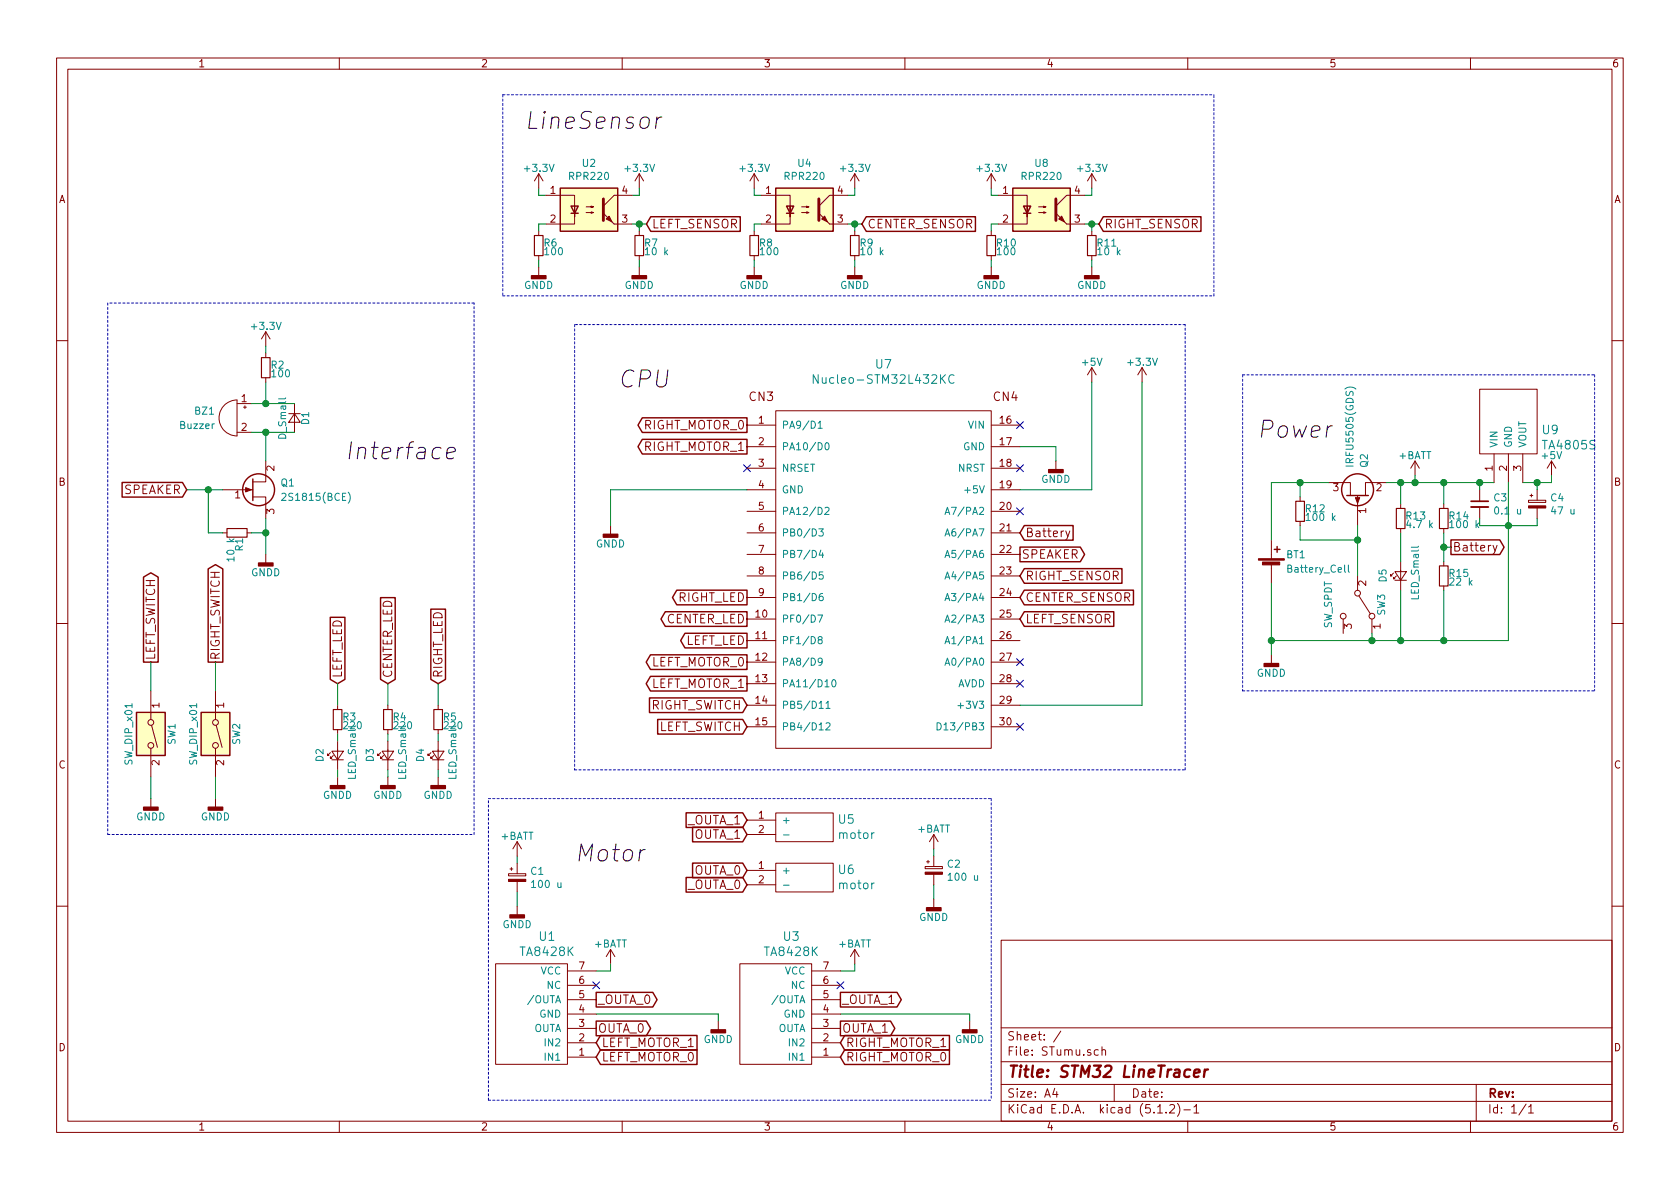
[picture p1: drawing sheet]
<svg xmlns="http://www.w3.org/2000/svg" width="297mm" height="210mm" viewBox="0 0 297 210" stroke-linecap="round" stroke-linejoin="round" font-family="sans-serif">
<g fill="none" stroke="#840000" stroke-width=".18">
<path d="M10 10.3h277v189.9h-277zM12 12.2h273v186.1h-273zM60 10.3v1.9M110 10.3v1.9M160 10.3v1.9M210 10.3v1.9M260 10.3v1.9M95.2 30.7l-.7 1.3M95.2 30.7v2.6M95.2 30.7l.8 1.3M96.5 34.5h5.1v3.8v-1.9M101.6 37.7v1.9h-5.1"/>
<path d="M103.6 37.6h1.3l-.4 .1v-.2l.4 .1M103.6 36.6h1.3l-.4 .1v-.3l.4 .2M108.6 39.6h3.2M111.8 34.5h-3.2l-1.9 1.9M113 30.7l-.7 1.3M113 30.7v2.6M113 30.7l.8 1.3M133.3 30.7l-.7 1.3M133.3 30.7v2.6M133.3 30.7l.8 1.3M134.6 34.5h5.1v3.8v-1.9M139.7 37.7v1.9h-5.1"/>
<path d="M141.7 37.6h1.3l-.4 .1v-.2l.4 .1M141.7 36.6h1.3l-.4 .1v-.3l.4 .2M146.7 39.6h3.2M149.9 34.5h-3.2l-1.9 1.9M151.1 30.7l-.7 1.3M151.1 30.7v2.6M151.1 30.7l.8 1.3M175.3 30.7l-.8 1.3M175.3 30.7v2.6M175.3 30.7l.7 1.3M176.5 34.5h5.1v3.8v-1.9M181.6 37.7v1.9h-5.1"/>
<path d="M183.6 37.6h1.3l-.4 .1v-.2l.4 .1M183.6 36.6h1.3l-.4 .1v-.3l.4 .2M188.6 39.6h3.2M191.8 34.5h-3.2l-1.9 1.9M193 30.7v2.6M193 30.7l-.7 1.3M193 30.7l.8 1.3M47 58.7v2.5M47 58.7l-.8 1.2M47 58.7l.8 1.2M95.2 40.9v.8M95.2 45.2v.8"/>
<path d="M95.2 47.2v1.6M113 40.9v.8M113 45.2v.8M113 47.2v1.6M133.3 40.9v.8M133.3 45.2v.8M133.3 47.2v1.6M151.1 40.9v.8M151.1 45.2v.8M151.1 47.2v1.6M175.3 40.9v.8M175.3 45.2v.8"/>
<path d="M175.3 47.2v1.6M193 40.9v.8M193 45.2v.8M193 47.2v1.6M10 60.2h2M39.6 71.7a3.3 3.3 0 0 1 2.3-1v6.4a3.2 3.2 0 0 1-2.9-2 3.2 3.2 0 0 1 .6-3.4zM41.9 71.4h2.5M41.9 76.4h2.5M43.1 72h.5M43.3 71.7v.6M47 62.5v.7M47 66.8v.8"/>
<path d="M51.1 73.1h2M52.1 73.1l1 1.6h-2zM52.1 71.4v5M132.1 75.2h5.1M132.1 79h5.1M137.2 72.6h38.1v59.7h-38.1zM175.3 75.2h5M175.3 79h5M193 65l-.7 1.3M193 65v2.6M193 65l.8 1.3M201.9 65l-.7 1.3"/>
<path d="M201.9 65v2.6M201.9 65l.8 1.3M261.6 68.8h10.2v11.5h-10.2zM285 60.2h2M39.4 86.6h5.3M39.4 94.2h.7M43.7 94.2h.7M44.7 87.9h2.3v3.8M47 81.5v3.7h-2.3M47 98v1.6M107.9 93v1.5M132.1 86.6h5.1"/>
<path d="M132.1 94.2h5.1M132.1 82.8h5.1M132.1 90.4h5.1M132.1 98h5.1M175.3 86.6h5M175.3 94.2h5M175.3 82.8h5M175.3 90.4h5M175.3 98h5M186.7 81.5v1.6M188.4 93.9l.4 1M189.2 93.9l-.6 1.4-.2 .1"/>
<path d="M224.8 95.5v3.3M224.8 99.8v3.3M229.9 87.9v.7M229.9 92.2v.8M234.9 85.3h3.9v2.3M240 87.6v5.4M245.1 85.3h-3.7v2.3M247.6 89.1v.8M247.6 93.5v.7M247.6 99.3v5.1M250.2 81.5l-.8 1.3M250.2 81.5v2.6"/>
<path d="M250.2 81.5l.8 1.3M255.3 89.1v.8M255.3 93.5v.7M255.3 99.3v.8M261.6 86.6v2M261.6 89.7v2M264 96.4l.3 1.1M264.2 80.3v5M264.7 96.4l-.5 1.4-.2 .2M266.7 80.3v5M269.2 80.3v5M270.3 88.5h3v.3h-3z"/>
<path d="M270.5 87.6h.5M270.8 87.4v.5M271.8 86.6v1.9M271.8 89.8v1.9M274.3 81.5l-.7 1.3M274.3 81.5v2.6M274.3 81.5l.8 1.3M10 110.3h2M132.1 109.5h5.1M132.1 113.3h5.1M132.1 117.1h5.1M132.1 101.8h5.1"/>
<path d="M132.1 105.7h5.1M175.3 109.5h5M175.3 113.3h5M175.3 117.1h5M175.3 101.8h5M175.3 105.7h5M224.8 115.8v1.5M237.5 109.5v2.5M240 101.8v2.6M240.3 105.4l2 3.2M242.6 109.5v2.5M246.4 101.3l-.5 .5v-.2v.2h.2"/>
<path d="M246.6 101.1h2.1l-1.1 1.5zM246.6 102.6h2.1M246.9 101.8l-.5 .6v-.3v.3h.2M255.3 103.6v.8M285 110.3h2M26.7 122.2v5M26.7 132.3v5.1M26.8 128.3l1 3.9M38.1 122.2v5M38.1 132.3v5.1M38.2 128.3l1.1 3.9M58.4 133.1l-.5 .5v-.3v.3h.3"/>
<path d="M58.7 132.8h2l-1 1.6zM58.7 134.4h2M58.9 133.6l-.5 .5v-.2v.2h.3M59.7 124.7v.8M59.7 129v.8M59.7 131.1v5M59.7 137.4v1.5M67.3 133.1l-.5 .5v-.3v.3h.3M67.6 132.8h2l-1 1.6zM67.6 134.4h2M67.8 133.6l-.5 .5v-.2v.2h.3M68.6 124.7v.8"/>
<path d="M68.6 129v.8M68.6 131.1v5M68.6 137.4v1.5M76.2 133.1l-.5 .5v-.3v.3h.2M76.5 132.8h2l-1 1.6zM76.5 134.4h2M76.7 133.6l-.5 .5v-.2v.2h.3M77.5 124.7v.8M77.5 129v.8M77.5 131.1v5M77.5 137.4v1.5M132.1 120.9h5.1"/>
<path d="M132.1 124.7h5.1M132.1 128.5h5.1M175.3 120.9h5M175.3 124.7h5M175.3 128.5h5M26.7 141.2v1.5M38.1 141.2v1.5M89.9 154.5h3.1v.4h-3.1zM90.2 153.7h.5M90.4 153.4v.5M91.4 148.8v2.6M91.4 152.6v1.9"/>
<path d="M91.4 155.9v1.8M91.4 148.8l-.7 1.3M91.4 148.8l.8 1.3M132.1 145h5.1M132.1 147.6h5.1M132.1 153.9h5.1M132.1 156.5h5.1M137.2 143.8h10.1v5h-10.1zM137.2 152.6h10.1v5.1h-10.1zM163.6 153.2h3v.4h-3zM163.8 152.4h.5M164.1 152.1v.5"/>
<path d="M165.1 147.6l.8 1.2M165.1 147.6v2.5M165.1 151.4v1.8M165.1 154.6v1.9M165.1 159v1.5M165.1 147.6l-.8 1.2M10 160.2h2M87.6 170.4h12.7v17.8h-12.7zM91.4 160.3v1.5M100.3 179.3h5.1M100.3 176.8h5.1M100.3 174.2h5.1"/>
<path d="M100.3 171.7h5.1M107.9 167.9v2.5M107.9 167.9l-.7 1.3M107.9 167.9l.8 1.3M130.8 170.4h12.7v17.8h-12.7zM143.5 179.3h5.1M143.5 176.8h5.1M143.5 174.2h5.1M143.5 171.7h5.1M151.1 167.9v2.5M151.1 167.9l-.7 1.3M151.1 167.9l.8 1.3"/>
<path d="M177 166.3h108v32h-108zM285 160.2h2M60 198.3v1.9M100.3 186.9h5.1M100.3 184.4h5.1M100.3 181.9h5.1M110 198.3v1.9M127 180.6v1.5M143.5 186.9h5.1M143.5 184.4h5.1M143.5 181.9h5.1M160 198.3v1.9"/>
<path d="M171.4 180.6v1.5M177 194.8h108M177 191.8h108M177 187.8h108M177 181.8h108M186.5 192.5l-.4 1h1M186.8 193v1M187.6 182.3l-1.3 2M194.2 185.7l-.4-.1-.3 .3v.6l.3 .1 .4-.1M194.8 185.7l.2-.1 .4 .1 .1 .9M194.8 185.1v1.5M197 191.8v3"/>
<path d="M204.7 196.8h.8M206.2 196.7v.1M206.8 195.5l.2-.2h.4l.2 .2 .1 .3-.1 .2-.8 .8h.9M208.2 195.1a1.71 1.71 0 0 1 0 2.3M209.3 196.3h1.2M210 198.3v1.9M211.1 195.8l.4-.5v1.5M211.1 196.8h.9M260 198.3v1.9M261 191.8v6.5M269.8 195.2l-1.2 2M270.3 195.8l.4-.5v1.5"/>
<path d="M270.3 196.8h.8"/>
<circle cx="237.5" cy="109" r=".51"/>
<circle cx="240" cy="104.9" r=".51"/>
<circle cx="242.6" cy="109" r=".51"/>
<circle cx="26.7" cy="127.8" r=".51"/>
<circle cx="26.7" cy="131.8" r=".51"/>
<circle cx="38.1" cy="127.8" r=".51"/>
<circle cx="38.1" cy="131.8" r=".51"/>
</g>
<path d="M211.1 189.8l1-.2v-.4l-.6-.1-.3 .3v.9l.1 .1 .6-.1M213 189.1l-.1 1.3M213.6 189.1a.54 .54 0 0 0-.6 .4" fill="none" stroke="#840000" stroke-width=".41"/>
<g fill="#840000" stroke="#840000" stroke-width=".18">
<path d="M222.5 98.8h4.6v.3h-4.6z"/>
<path d="M223.2 99.4h3.1v.5h-3.1z"/>
<path d="M239.6 88h.8l-.4 1z"/>
<path d="M43.4 86.2l1 .4-1 .4z"/>
<path d="M89.9 155.5h3.1v.4h-3.1z"/>
<path d="M144.8 37.7l1.9 1.9z"/>
<path d="M145.3 38.7l.5-.5 .5 1z"/>
<path d="M186.7 37.7l1.9 1.9z"/>
<path d="M187.2 38.7l.5-.5 .5 1z"/>
<path d="M106.7 37.7l1.9 1.9z"/>
<path d="M107.2 38.7l.5-.5 .5 1z"/>
<path d="M163.6 154.2h3v.4h-3z"/>
<path d="M270.3 89.5h3v.3h-3z"/>
</g>
<g fill="none" stroke="#840000" stroke-width=".25">
<path d="M99.1 33.3h10.1v7.6h-10.1zM101 36.4h1.2l-.6 1.3zM101 37.7h1.2M115.1 38.3h15.8v2.6h-15.8l-.8-1.3zM137.2 33.3h10.1v7.6h-10.1zM139.1 36.4h1.2l-.6 1.3zM139.1 37.7h1.2M153.2 38.3h19.3v2.6h-19.3l-.8-1.3zM179.1 33.3h10.1v7.6h-10.1zM181 36.4h1.2l-.6 1.3zM181 37.7h1.2M195.1 38.3h17.2v2.6h-17.2l-.8-1.3z"/>
<path d="M113.6 77.7h18.5v2.6h-18.5l-.8-1.3zM113.6 73.9h18.5v2.6h-18.5l-.8-1.3zM21.6 85.3h10.7l.7 1.3-.7 1.3h-10.7zM44.7 84.7v3.8M180.3 96.7h10.7l.8 1.3-.8 1.3h-10.7zM181.1 92.9h8.6v2.6h-8.6l-.8-1.3zM225.3 97.1h1M225.8 96.6v1.1M238.1 87.6h3.8M256.5 95.5h8.7l.7 1.3-.7 1.3h-8.7zM25.4 102.1l1.3-.8 1.3 .8v15h-2.6zM36.8 100.6l1.3-.8 1.3 .8v16.5h-2.6z"/>
<path d="M58.4 109.2h2.6v10.9l-1.3 .8-1.3-.8zM67.3 105.7h2.6v14.4l-1.3 .8-1.3-.8zM76.2 107.7h2.6v12.4l-1.3 .8-1.3-.8zM115 119.6h17.1v2.6h-17.1l-.8-1.3zM115 115.8h17.1v2.6h-17.1l-.8-1.3zM117.6 108.2h14.5v2.6h-14.5l-.7-1.3zM119.7 104.4h12.4v2.6h-12.4l-.8-1.3zM121.1 112h11v2.6h-11l-.8-1.3zM181.1 108.2h15.8v2.6h-15.8l-.8-1.3zM181.1 104.4h19.3v2.6h-19.3l-.8-1.3zM181.1 100.6h17.3v2.5h-17.3l-.8-1.3zM24.1 126h5.1v7.6h-5.1z"/>
<path d="M35.6 126h5v7.6h-5zM114.8 123.4h16.5l.8 1.3-.8 1.3h-16.5zM116.3 127.2h15l.8 1.3-.8 1.3h-15zM121.3 143.7h10l.8 1.3-.8 1.3h-10zM121.3 155.2h10l.8 1.3-.8 1.3h-10zM122.5 146.3h8.8l.8 1.3-.8 1.3h-8.8zM122.5 152.6h8.8l.8 1.3-.8 1.3h-8.8zM105.4 175.5h10l.8 1.3-.8 1.3h-10zM148.6 175.5h10l.8 1.3-.8 1.3h-10zM105.4 180.6h8.9l.7 1.3-.7 1.3h-8.9zM106.2 183.1h17v2.6h-17l-.8-1.3zM106.2 185.6h17v2.6h-17l-.8-1.3z"/>
<path d="M148.6 180.6h8.9l.7 1.3-.7 1.3h-8.9zM149.4 183.1h18.5v2.6h-18.5l-.8-1.3zM149.4 185.6h18.5v2.6h-18.5l-.8-1.3z"/>
<circle cx="45.7" cy="86.6" r="2.82"/>
<circle cx="240" cy="86.6" r="2.82"/>
</g>
<g fill="none" stroke="#008484" stroke-width=".18">
<path d="M144.7 74.8l.3-.3v1.2M144.7 66.3v1.5l-.9-1.5v1.5M144.7 75.7h.7M146 78.4l.2-.1a.67 .67 0 0 1 .4 .6 .67 .67 0 0 1-.4 .6l-.2-.1-.1-.3zM168.7 66.4a.62 .62 0 0 0-.8 0 .62 .62 0 0 0-.2 .7 .56 .56 0 0 0 .3 .6 .56 .56 0 0 0 .7-.1M49.8 87.3l.5-.1 .3 .4-.8 .9h.8M61.6 87a1.47 1.47 0 0 1 0 2M144.8 93.5h.8l-.5 .5 .4 .1 .1 .5-.3 .2-.5-.1M145.1 97.3l-.3 .9h.8M145.4 97.8v.8M145.9 89.8l.5-.1 .2 .4-.1 .2-.7 .7h.8M167.1 91l.4-1.3 .4 1.3"/>
<path d="M167.1 94.8l.4-1.3 .4 1.3M167.1 98.6l.4-1.3 .4 1.3M167.2 90.6h.6M167.2 94.4h.6M167.2 98.2h.6M238.4 99.9v1.1l.2 .2M250.8 96.6l-.2 .2h-1.1M144.6 108.8h.8l-.5 1.2M144.9 113.1l-.2-.1v-.3l.2-.1h.4v.4l-.5 .2-.1 .2v.2l.2 .2h.4l.1-.2-.1-.4-.2-.1M145.4 116.9l-.3 .3h-.2l-.2-.3v-.4l.2-.1h.2l.3 .2a.97 .97 0 0 1-.3 1h-.3M145.4 104.9l-.4 .2-.2 .4 .1 .6 .2 .1h.3l.2-.2-.2-.5-.3-.1-.3 .3M145.5 101.1h-.6l-.1 .6 .5-.1 .3 .3v.3l-.3 .2-.5-.1"/>
<path d="M167.1 102.4l.4-1.3 .4 1.3M167.1 106.2l.4-1.3 .4 1.3M167.1 110l.4-1.2 .4 1.2M167.1 113.8l.4-1.2 .4 1.2M167.1 117.6l.4-1.2 .4 1.2M167.2 102.1h.6M167.2 105.9h.6M167.2 109.7h.6M167.2 113.5h.6M167.2 117.3h.6M144.8 125.3h.8M146 124.4l.4-.4v1.3"/>
<path d="M146 127.9l.5-.1 .3 .4-.1 .2-.7 .7h.8M146 125.3h.8M147.2 120.3l.2-.1a.67 .67 0 0 1 .4 .6 .67 .67 0 0 1-.4 .7l-.3-.5zM165.7 127.8a.64 .64 0 0 1 .7 .6 .64 .64 0 0 1-.7 .7zM169.4 124.8h1M138.5 147.6h1M138.5 156.5h1"/>
</g>
<g fill="none" stroke="#840000" stroke-width=".2">
<path d="M94.5 41.7h1.5v3.5h-1.5zM112.3 41.7h1.5v3.5h-1.5zM132.6 41.7h1.5v3.5h-1.5zM150.4 41.7h1.5v3.5h-1.5zM174.5 41.7h1.5v3.5h-1.5zM192.3 41.7h1.5v3.5h-1.5zM46.2 63.2h1.6v3.6h-1.6zM40.1 93.5h3.6v1.5h-3.6zM229.1 88.6h1.5v3.6h-1.5zM246.9 89.9h1.5v3.6h-1.5zM254.5 89.9h1.5v3.6h-1.5zM254.5 100.1h1.5v3.5h-1.5z"/>
<path d="M58.9 125.5h1.6v3.5h-1.6zM67.8 125.5h1.5v3.5h-1.5zM76.7 125.5h1.5v3.5h-1.5z"/>
</g>
<g fill="#840000" stroke="#840000" stroke-width=".25">
<path d="M223.5 117.3h2.6v.6h-2.6z"/>
<path d="M185.4 83.1h2.6v.5h-2.6z"/>
<path d="M106.7 94.5h2.5v.5h-2.5z"/>
<path d="M45.7 99.6h2.6v.5h-2.6z"/>
<path d="M36.8 142.7h2.6v.6h-2.6z"/>
<path d="M25.4 142.7h2.5v.6h-2.5z"/>
<path d="M58.4 138.9h2.6v.5h-2.6z"/>
<path d="M67.3 138.9h2.5v.5h-2.5z"/>
<path d="M76.2 138.9h2.5v.5h-2.5z"/>
<path d="M94 48.8h2.5v.5h-2.5z"/>
<path d="M111.8 48.8h2.5v.5h-2.5z"/>
<path d="M132.1 48.8h2.5v.5h-2.5z"/>
<path d="M149.9 48.8h2.5v.5h-2.5z"/>
<path d="M174 48.8h2.5v.5h-2.5z"/>
<path d="M191.8 48.8h2.5v.5h-2.5z"/>
<path d="M90.2 161.8h2.5v.5h-2.5z"/>
<path d="M170.2 182.1h2.5v.5h-2.5z"/>
<path d="M125.7 182.1h2.6v.5h-2.6z"/>
<path d="M163.8 160.5h2.6v.5h-2.6z"/>
</g>
<g fill="#ffffc2" stroke="#ffffc2" stroke-width=".18">
<path d="M35.6 126h5v7.6h-5z"/>
<path d="M24.1 126h5.1v7.6h-5.1z"/>
<path d="M137.2 33.3h10.1v7.6h-10.1z"/>
<path d="M179.1 33.3h10.1v7.6h-10.1z"/>
<path d="M99.1 33.3h10.1v7.6h-10.1z"/>
</g>
<g fill="none" stroke="#000084" stroke-width=".18">
<path d="M179.7 74.6l1.2 1.2M180.9 74.6l-1.2 1.2M131.5 82.2l1.2 1.2M132.7 82.2l-1.2 1.2M179.7 82.2l1.2 1.2M179.7 89.8l1.2 1.2M180.9 82.2l-1.2 1.2M180.9 89.8l-1.2 1.2M179.7 116.5l1.2 1.2M180.9 116.5l-1.2 1.2M179.7 120.3l1.2 1.2M179.7 127.9l1.2 1.2"/>
<path d="M180.9 120.3l-1.2 1.2M180.9 127.9l-1.2 1.2M104.8 173.6l1.2 1.2M106 173.6l-1.2 1.2M148 173.6l1.2 1.2M149.2 173.6l-1.2 1.2"/>
</g>
<g fill="none" stroke="#008400" stroke-width=".18">
<path d="M95.2 33.3v1.2h1.3M96.5 39.6h-1.3v1.3M111.8 39.6h2.5M113 33.3v1.2h-1.2M113 39.6v1.3M133.3 33.3v1.2h1.3M134.6 39.6h-1.3v1.3M149.9 39.6h2.5M151.1 33.3v1.2h-1.2M151.1 39.6v1.3M175.3 33.3v1.2h1.2M176.5 39.6h-1.2v1.3"/>
<path d="M191.8 39.6h2.5M193 33.3v1.2h-1.2M193 39.6v1.3M95.2 46v1.2M113 46v1.2M133.3 46v1.2M151.1 46v1.2M175.3 46v1.2M193 46v1.2M44.4 76.4h7.7M44.4 71.4h7.7M47 61.2v1.3"/>
<path d="M47 67.6v3.8M47 76.4v5.1M180.3 79h6.4v2.5M193 67.6v19h-12.7M201.9 67.6v57.1h-21.6M33 86.6h6.4M36.8 86.6v7.6h2.6M44.4 94.2h2.6M47 91.7v6.3M132.1 86.6h-24.2v6.4M229.9 85.3v2.6M229.9 93v2.5h10.1"/>
<path d="M234.9 85.3h-10.1v10.2M240 93v8.8M245.1 85.3h19.1M247.6 85.3v3.8M247.6 94.2v5.1M250.2 84.1v1.2M255.3 85.3v3.8M255.3 94.2v5.1M255.3 96.8h1.2M261.6 85.3v1.3M266.7 85.3v28h-41.9M271.8 85.3v1.3"/>
<path d="M271.8 91.7v1.3h-10.2M274.3 84.1v1.2h-5.1M26.7 117.1v5.1M38.1 117.1v5.1M224.8 103.1v12.7M242.6 112v1.3M247.6 104.4v8.9M255.3 104.4v8.9M26.7 137.4v3.8M38.1 137.4v3.8M59.7 120.9v3.8M59.7 129.8v1.3"/>
<path d="M59.7 136.1v1.3M68.6 120.9v3.8M68.6 129.8v1.3M68.6 136.1v1.3M77.5 120.9v3.8M77.5 129.8v1.3M77.5 136.1v1.3M91.4 151.4v1.2M91.4 157.7v2.6M165.1 150.1v1.3M165.1 156.5v2.5M105.4 179.3h21.6v1.3"/>
<path d="M107.9 170.4v1.3h-2.5M148.6 179.3h22.8v1.3M151.1 170.4v1.3h-2.5"/>
</g>
<g fill="#008400" stroke="#008400" stroke-width=".25">
<circle cx="47" cy="94.2" r=".51"/>
<circle cx="36.8" cy="86.6" r=".51"/>
<circle cx="47" cy="71.4" r=".51"/>
<circle cx="47" cy="76.4" r=".51"/>
<circle cx="229.9" cy="85.3" r=".51"/>
<circle cx="113" cy="39.6" r=".51"/>
<circle cx="151.1" cy="39.6" r=".51"/>
<circle cx="193" cy="39.6" r=".51"/>
<circle cx="240" cy="95.5" r=".51"/>
<circle cx="224.8" cy="113.3" r=".51"/>
<circle cx="242.6" cy="113.3" r=".51"/>
<circle cx="266.7" cy="93" r=".51"/>
<circle cx="271.8" cy="85.3" r=".51"/>
<circle cx="255.3" cy="113.3" r=".51"/>
<circle cx="255.3" cy="96.8" r=".51"/>
<circle cx="250.2" cy="85.3" r=".51"/>
<circle cx="255.3" cy="85.3" r=".51"/>
<circle cx="261.6" cy="85.3" r=".51"/>
<circle cx="247.7" cy="85.3" r=".51"/>
<circle cx="247.7" cy="113.3" r=".51"/>
</g>
<path d="M116.2 20.7l-.3 2M117 20.7a.88 .88 0 0 0-.9 .6M79 80.1l1.5-.3-.1-.5-.3-.2h-.5l-.4 .2-.1 .2-.2 1.2 .1 .3 .3 .1h.6l.3-.1" fill="none" stroke="#000" stroke-width=".18"/>
<g fill="none" stroke="#0000c2" stroke-width=".18" stroke-dasharray=".4 .4">
<path d="M88.9 16.8v35.5M88.9 16.8h125.7M19 53.6v94M83.8 53.6h-64.8M88.9 52.3h125.7M101.6 57.4v78.7M209.5 57.4h-107.9M214.6 52.3v-35.5M219.7 66.3h62.2M219.7 66.3v55.9M281.9 66.3v55.9M101.6 136.1h107.9"/>
<path d="M209.5 136.1v-78.7M219.7 122.2h62.2M19 147.6h64.8M83.8 147.6v-94M86.4 141.2h88.9M175.3 141.2v53.4M86.4 194.6v-53.4M86.4 194.6h88.9"/>
</g>
<path d="M106.7 35.2v3.8M144.8 35.2v3.8M186.7 35.2v3.8" fill="none" stroke="#840000" stroke-width=".51"/>
<path d="M260.1 89.7h3" fill="none" stroke="#840000" stroke-width=".33"/>
<path d="M260.1 88.6h3" fill="none" stroke="#840000" stroke-width=".3"/>
<g font-size="4.2">
<text x="92.7" y="22.9">LineSensor</text>
<text x="109.2" y="68.6">CPU</text>
<text x="222.2" y="77.5">Power</text>
<text x="61" y="81.3">Interface</text>
<text x="101.6" y="152.4">Motor</text>
</g>
<text font-size="2.8" fill="#840000" x="178" y="190.5">Title: STM32 LineTracer</text>
<g font-size="2.1" fill="#840000">
<text x="115.2" y="40.4">LEFT_SENSOR</text>
<text x="153.3" y="40.4">CENTER_SENSOR</text>
<text x="195.2" y="40.4">RIGHT_SENSOR</text>
<text x="132.5" y="70.9">CN3</text>
<text x="175.7" y="70.9">CN4</text>
<text x="113.8" y="75.9">RIGHT_MOTOR_0</text>
<text x="113.8" y="79.8">RIGHT_MOTOR_1</text>
<text x="21.8" y="87.4">SPEAKER</text>
<text x="181.3" y="95">Battery</text>
<text x="180.6" y="98.8">SPEAKER</text>
<text x="256.8" y="97.5">Battery</text>
<text x="119.8" y="106.4">RIGHT_LED</text>
<text x="181.3" y="106.4">CENTER_SENSOR</text>
<text x="181.3" y="102.6">RIGHT_SENSOR</text>
<text x="117.7" y="110.2">CENTER_LED</text>
<text x="181.3" y="110.2">LEFT_SENSOR</text>
<text x="27.4" y="116.8" transform="rotate(-90 27.4 116.8)">LEFT_SWITCH</text>
<text x="38.9" y="116.8" transform="rotate(-90 38.9 116.8)">RIGHT_SWITCH</text>
<text x="60.5" y="120" transform="rotate(-90 60.5 120)">LEFT_LED</text>
<text x="69.3" y="120" transform="rotate(-90 69.3 120)">CENTER_LED</text>
<text x="78.2" y="120" transform="rotate(-90 78.2 120)">RIGHT_LED</text>
<text x="115.1" y="117.9">LEFT_MOTOR_0</text>
<text x="121.1" y="114">LEFT_LED</text>
<text x="115" y="125.5">RIGHT_SWITCH</text>
<text x="115.1" y="121.7">LEFT_MOTOR_1</text>
<text x="116.3" y="129.3">LEFT_SWITCH</text>
<text x="121.6" y="145.8">_OUTA_1</text>
<text x="122.8" y="148.3">OUTA_1</text>
<text x="122.8" y="154.7">OUTA_0</text>
<text x="121.6" y="157.2">_OUTA_0</text>
<text x="105.7" y="177.5">_OUTA_0</text>
<text x="148.8" y="177.5">_OUTA_1</text>
<text x="105.7" y="182.6">OUTA_0</text>
<text x="106.3" y="185.2">LEFT_MOTOR_1</text>
<text x="148.8" y="182.6">OUTA_1</text>
<text x="149.5" y="185.2">RIGHT_MOTOR_1</text>
<text x="178" y="184">Sheet: /</text>
<text x="106.3" y="187.7">LEFT_MOTOR_0</text>
<text x="149.5" y="187.7">RIGHT_MOTOR_0</text>
<text x="178" y="186.7">File: STumu.sch</text>
<text x="178" y="196.9">KiCad E.D.A. kicad (5.1.2)-1</text>
<text x="178" y="194.1">Size: A4</text>
<text x="200" y="194.1">Date:</text>
<text x="263" y="194.1">Rev:</text>
<text x="263" y="196.9">Id: 1/1</text>
</g>
<g font-size="2.1" fill="#008484">
<text x="154.9" y="65.2">U7</text>
<text x="145" y="67.9">Nucleo-STM32L432KC</text>
<text x="272.7" y="76.8">U9</text>
<text x="272.9" y="79.5">TA4805S</text>
<text x="148.3" y="145.7">U5</text>
<text x="148.4" y="148.4">motor</text>
<text x="148.3" y="154.6">U6</text>
<text x="148.4" y="157.2">motor</text>
<text x="95.4" y="166.4">U1</text>
<text x="138.6" y="166.4">U3</text>
<text x="92.2" y="169.1">TA8428K</text>
<text x="135.4" y="169.1">TA8428K</text>
</g>
<g font-size="1.8" fill="#840000">
<text x="35" y="11.9">1</text>
<text x="85" y="11.9">2</text>
<text x="135" y="11.9">3</text>
<text x="185" y="11.9">4</text>
<text x="235" y="11.9">5</text>
<text x="285" y="11.9">6</text>
<text x="10.4" y="35.9">A</text>
<text x="97.3" y="34.3">1</text>
<text x="110" y="34.3">4</text>
<text x="135.4" y="34.3">1</text>
<text x="148.1" y="34.3">4</text>
<text x="177.3" y="34.3">1</text>
<text x="190" y="34.3">4</text>
<text x="285.4" y="35.9">A</text>
<text x="97.3" y="39.4">2</text>
<text x="110" y="39.4">3</text>
<text x="135.4" y="39.4">2</text>
<text x="148.1" y="39.4">3</text>
<text x="177.3" y="39.4">2</text>
<text x="190" y="39.4">3</text>
<text x="42.7" y="71.1">1</text>
<text x="42.7" y="76.2">2</text>
<text x="134.1" y="74.9">1</text>
<text x="176.8" y="74.9">16</text>
<text x="48.5" y="83.3" transform="rotate(-90 48.5 83.3)">2</text>
<text x="134.1" y="78.7">2</text>
<text x="134.1" y="82.5">3</text>
<text x="176.8" y="78.7">17</text>
<text x="176.8" y="82.5">18</text>
<text x="263.9" y="83.3" transform="rotate(-90 263.9 83.3)">1</text>
<text x="266.4" y="83.3" transform="rotate(-90 266.4 83.3)">2</text>
<text x="269" y="83.3" transform="rotate(-90 269 83.3)">3</text>
<text x="10.4" y="85.9">B</text>
<text x="41.6" y="88.1">1</text>
<text x="134.1" y="86.4">4</text>
<text x="176.8" y="86.4">19</text>
<text x="235.7" y="86.9">3</text>
<text x="243.4" y="86.9">2</text>
<text x="285.4" y="85.9">B</text>
<text x="48.5" y="90.9" transform="rotate(-90 48.5 90.9)">3</text>
<text x="134.1" y="90.2">5</text>
<text x="134.1" y="94">6</text>
<text x="176.8" y="90.2">20</text>
<text x="176.8" y="94">21</text>
<text x="241.6" y="90.8" transform="rotate(-90 241.6 90.8)">1</text>
<text x="134.1" y="97.8">7</text>
<text x="134.1" y="101.6">8</text>
<text x="176.8" y="97.8">22</text>
<text x="176.8" y="101.6">23</text>
<text x="134.1" y="105.4">9</text>
<text x="176.8" y="105.4">24</text>
<text x="241.6" y="103.6" transform="rotate(-90 241.6 103.6)">2</text>
<text x="133.7" y="109.2">10</text>
<text x="133.7" y="113">11</text>
<text x="176.8" y="109.2">25</text>
<text x="176.8" y="113">26</text>
<text x="239" y="111.2" transform="rotate(-90 239 111.2)">3</text>
<text x="244.1" y="111.2" transform="rotate(-90 244.1 111.2)">1</text>
<text x="133.7" y="116.8">12</text>
<text x="176.8" y="116.8">27</text>
<text x="28.2" y="125.2" transform="rotate(-90 28.2 125.2)">1</text>
<text x="39.6" y="125.2" transform="rotate(-90 39.6 125.2)">1</text>
<text x="133.7" y="120.6">13</text>
<text x="133.7" y="124.5">14</text>
<text x="176.8" y="120.6">28</text>
<text x="176.8" y="124.5">29</text>
<text x="133.7" y="128.3">15</text>
<text x="176.8" y="128.3">30</text>
<text x="10.4" y="135.9">C</text>
<text x="28.2" y="135.4" transform="rotate(-90 28.2 135.4)">2</text>
<text x="39.6" y="135.4" transform="rotate(-90 39.6 135.4)">2</text>
<text x="285.4" y="135.9">C</text>
<text x="134.1" y="144.8">1</text>
<text x="134.1" y="147.3">2</text>
<text x="134.1" y="153.7">1</text>
<text x="134.1" y="156.2">2</text>
<text x="102.4" y="174">6</text>
<text x="102.4" y="171.4">7</text>
<text x="145.6" y="174">6</text>
<text x="145.6" y="171.4">7</text>
<text x="102.4" y="179.1">4</text>
<text x="102.4" y="176.5">5</text>
<text x="145.6" y="179.1">4</text>
<text x="145.6" y="176.5">5</text>
<text x="10.4" y="185.9">D</text>
<text x="102.4" y="184.1">2</text>
<text x="102.4" y="181.6">3</text>
<text x="145.6" y="184.1">2</text>
<text x="145.6" y="181.6">3</text>
<text x="285.4" y="185.9">D</text>
<text x="102.4" y="186.7">1</text>
<text x="145.6" y="186.7">1</text>
<text x="35" y="199.9">1</text>
<text x="85" y="199.9">2</text>
<text x="135" y="199.9">3</text>
<text x="185" y="199.9">4</text>
<text x="235" y="199.9">5</text>
<text x="285" y="199.9">6</text>
</g>
<g font-size="1.8" fill="#008484">
<text x="103" y="29.5">U2</text>
<text x="141.1" y="29.5">U4</text>
<text x="183" y="29.5">U8</text>
<text x="92.9" y="30.4">+3.3V</text>
<text x="100.8" y="31.8">RPR220</text>
<text x="110.7" y="30.4">+3.3V</text>
<text x="131" y="30.4">+3.3V</text>
<text x="138.9" y="31.8">RPR220</text>
<text x="148.8" y="30.4">+3.3V</text>
<text x="172.9" y="30.4">+3.3V</text>
<text x="180.8" y="31.8">RPR220</text>
<text x="190.7" y="30.4">+3.3V</text>
<text x="96.2" y="43.6">R6</text>
<text x="96.4" y="45.1">100</text>
<text x="114" y="43.6">R7</text>
<text x="114.4" y="45.1">10 k</text>
<text x="134.3" y="43.6">R8</text>
<text x="134.5" y="45.1">100</text>
<text x="152.1" y="43.6">R9</text>
<text x="152.5" y="45.1">10 k</text>
<text x="176.3" y="43.6">R10</text>
<text x="176.4" y="45.1">100</text>
<text x="194.1" y="43.6">R11</text>
<text x="194.4" y="45.1">10 k</text>
<text x="92.7" y="51.1">GNDD</text>
<text x="110.4" y="51.1">GNDD</text>
<text x="130.8" y="51.1">GNDD</text>
<text x="148.5" y="51.1">GNDD</text>
<text x="172.7" y="51.1">GNDD</text>
<text x="190.4" y="51.1">GNDD</text>
<text x="44.7" y="58.3">+3.3V</text>
<text x="48" y="65.2">R2</text>
<text x="191.4" y="64.7">+5V</text>
<text x="199.6" y="64.7">+3.3V</text>
<text x="48.2" y="66.7">100</text>
<text x="32" y="75.9">Buzzer</text>
<text x="34.5" y="73.3">BZ1</text>
<text x="50.6" y="77.5" transform="rotate(-90 50.6 77.5)">D_Small</text>
<text x="54.7" y="75.1" transform="rotate(-90 54.7 75.1)">D1</text>
<text x="138.2" y="75.8">PA9/D1</text>
<text x="171.3" y="75.8">VIN</text>
<text x="138.2" y="79.6">PA10/D0</text>
<text x="138.2" y="83.4">NRSET</text>
<text x="169.4" y="83.4">NRST</text>
<text x="170.3" y="79.6">GND</text>
<text x="239.3" y="82" transform="rotate(-90 239.3 82)">IRFU5505(GDS)</text>
<text x="241.9" y="82.6" transform="rotate(-90 241.9 82.6)">Q2</text>
<text x="247.3" y="81.2">+BATT</text>
<text x="264.8" y="79.2" transform="rotate(-90 264.8 79.2)">VIN</text>
<text x="267.3" y="79.2" transform="rotate(-90 267.3 79.2)">GND</text>
<text x="269.9" y="79.2" transform="rotate(-90 269.9 79.2)">VOUT</text>
<text x="272.7" y="81.2">+5V</text>
<text x="49.7" y="86">Q1</text>
<text x="50.4" y="88.6">2S1815(BCE)</text>
<text x="138.2" y="87.2">GND</text>
<text x="171" y="87.2">+5V</text>
<text x="184.1" y="85.4">GNDD</text>
<text x="264.2" y="88.7">C3</text>
<text x="274.2" y="88.7">C4</text>
<text x="138.2" y="91.1">PA12/D2</text>
<text x="138.2" y="94.9">PB0/D3</text>
<text x="168" y="91.1">A7/PA2</text>
<text x="168" y="94.9">A6/PA7</text>
<text x="230.9" y="90.6">R12</text>
<text x="231.3" y="92.1">100 k</text>
<text x="248.7" y="91.9">R13</text>
<text x="249" y="93.4">4.7 k</text>
<text x="256.3" y="91.9">R14</text>
<text x="264.6" y="91">0.1 u</text>
<text x="274.6" y="91">47 u</text>
<text x="41.5" y="99" transform="rotate(-90 41.5 99)">10 k</text>
<text x="43" y="97.4" transform="rotate(-90 43 97.4)">R1</text>
<text x="44.4" y="101.9">GNDD</text>
<text x="105.4" y="96.8">GNDD</text>
<text x="138.2" y="98.7">PB7/D4</text>
<text x="168" y="98.7">A5/PA6</text>
<text x="227.5" y="98.7">BT1</text>
<text x="227.9" y="101.3">Battery_Cell</text>
<text x="138.2" y="102.5">PB6/D5</text>
<text x="138.2" y="106.3">PB1/D6</text>
<text x="168" y="102.5">A4/PA5</text>
<text x="168" y="106.3">A3/PA4</text>
<text x="245.2" y="102.9" transform="rotate(-90 245.2 102.9)">D5</text>
<text x="250.9" y="105.9" transform="rotate(-90 250.9 105.9)">LED_Small</text>
<text x="256.3" y="102">R15</text>
<text x="256.6" y="103.6">22 k</text>
<text x="138.2" y="110.1">PF0/D7</text>
<text x="138.2" y="113.9">PF1/D8</text>
<text x="168" y="110.1">A2/PA3</text>
<text x="168" y="113.9">A1/PA1</text>
<text x="235.5" y="111.2" transform="rotate(-90 235.5 111.2)">SW_SPDT</text>
<text x="244.9" y="108.8" transform="rotate(-90 244.9 108.8)">SW3</text>
<text x="138.2" y="117.7">PA8/D9</text>
<text x="168" y="117.7">A0/PA0</text>
<text x="222.2" y="119.7">GNDD</text>
<text x="138.2" y="121.5">PA11/D10</text>
<text x="138.2" y="125.3">PB5/D11</text>
<text x="169.2" y="121.5">AVDD</text>
<text x="170.1" y="125.3">+3V3</text>
<text x="31" y="131.7" transform="rotate(-90 31 131.7)">SW1</text>
<text x="42.5" y="131.7" transform="rotate(-90 42.5 131.7)">SW2</text>
<text x="60.7" y="127.4">R3</text>
<text x="60.9" y="129">220</text>
<text x="69.5" y="127.4">R4</text>
<text x="69.7" y="129">220</text>
<text x="78.4" y="127.4">R5</text>
<text x="78.6" y="129">220</text>
<text x="138.2" y="129.2">PB4/D12</text>
<text x="167.1" y="129.2">D13/PB3</text>
<text x="23.4" y="135.1" transform="rotate(-90 23.4 135.1)">SW_DIP_x01</text>
<text x="34.8" y="135.1" transform="rotate(-90 34.8 135.1)">SW_DIP_x01</text>
<text x="57.2" y="134.7" transform="rotate(-90 57.2 134.7)">D2</text>
<text x="62.9" y="137.7" transform="rotate(-90 62.9 137.7)">LED_Small</text>
<text x="66.1" y="134.7" transform="rotate(-90 66.1 134.7)">D3</text>
<text x="71.8" y="137.7" transform="rotate(-90 71.8 137.7)">LED_Small</text>
<text x="75" y="134.7" transform="rotate(-90 75 134.7)">D4</text>
<text x="80.7" y="137.7" transform="rotate(-90 80.7 137.7)">LED_Small</text>
<text x="57.1" y="141.3">GNDD</text>
<text x="66" y="141.3">GNDD</text>
<text x="74.9" y="141.3">GNDD</text>
<text x="24.1" y="145.1">GNDD</text>
<text x="35.5" y="145.1">GNDD</text>
<text x="88.6" y="148.5">+BATT</text>
<text x="138.2" y="145.7">+</text>
<text x="162.2" y="147.2">+BATT</text>
<text x="93.9" y="154.7">C1</text>
<text x="138.2" y="154.6">+</text>
<text x="167.5" y="153.4">C2</text>
<text x="168" y="155.7">100 u</text>
<text x="94.4" y="157">100 u</text>
<text x="88.8" y="164.1">GNDD</text>
<text x="105.1" y="167.6">+BATT</text>
<text x="148.3" y="167.6">+BATT</text>
<text x="162.5" y="162.9">GNDD</text>
<text x="95.6" y="172.3">VCC</text>
<text x="138.8" y="172.3">VCC</text>
<text x="93.8" y="177.4">/OUTA</text>
<text x="95.4" y="180">GND</text>
<text x="96.7" y="174.9">NC</text>
<text x="137" y="177.4">/OUTA</text>
<text x="138.6" y="180">GND</text>
<text x="139.9" y="174.9">NC</text>
<text x="94.3" y="182.5">OUTA</text>
<text x="96.6" y="185">IN2</text>
<text x="124.4" y="184.4">GNDD</text>
<text x="137.5" y="182.5">OUTA</text>
<text x="139.8" y="185">IN2</text>
<text x="168.9" y="184.4">GNDD</text>
<text x="96.6" y="187.6">IN1</text>
<text x="139.8" y="187.6">IN1</text>
</g>
<text font-size="1.8" fill="#008400" x="256.7" y="93.4">100 k</text>
</svg>
